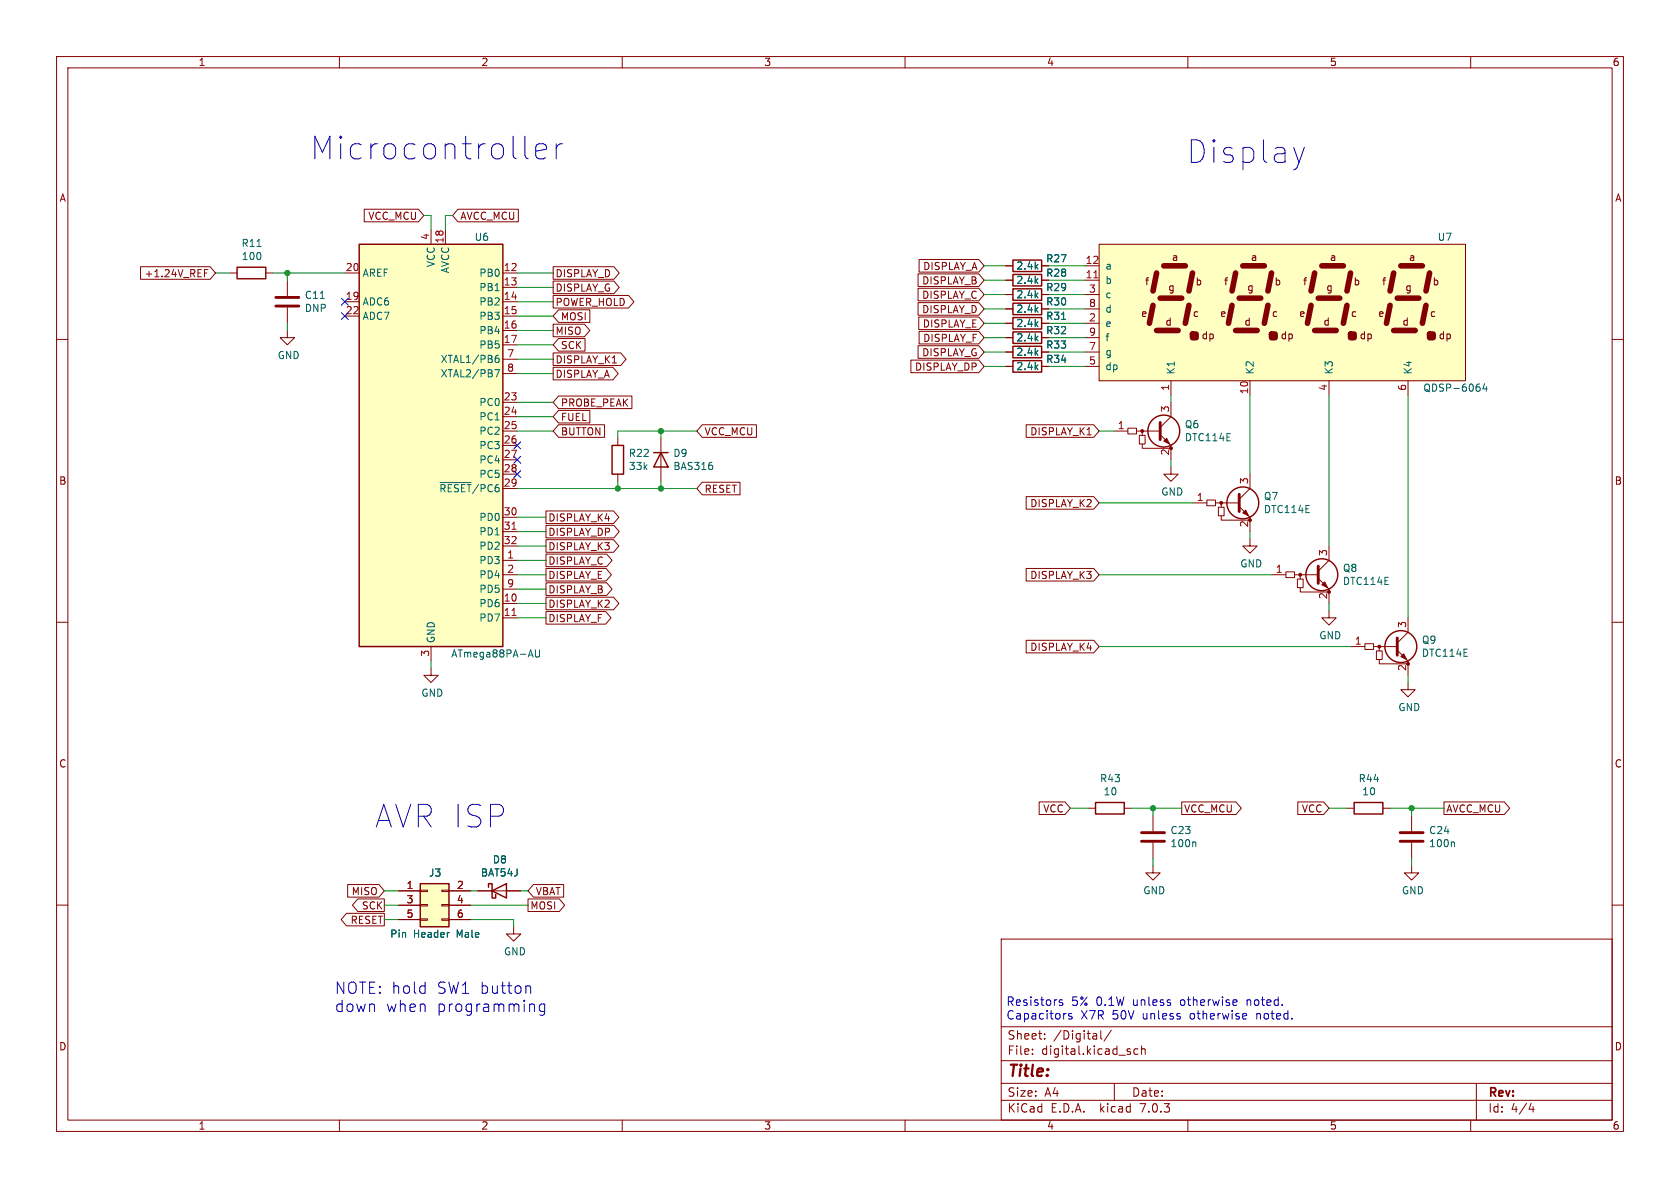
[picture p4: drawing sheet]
<svg xmlns="http://www.w3.org/2000/svg" width="297mm" height="210mm" viewBox="0 0 297 210" stroke-linecap="round" stroke-linejoin="round" font-family="sans-serif">
<g fill="none" stroke="#840000" stroke-width=".18">
<path d="M10 10h277v190h-277zM12 12h273v186h-273zM60 10v2M110 10v2M160 10v2M210 10v2M260 10v2M64.4 37h9.6l.9 1.1-.9 1.1h-9.6zM81 37h10.6v2.2h-10.6l-1-1.1zM10 60h2M24.8 47.1h12.3l1 1.2-1 1.1h-12.3zM36.1 48.3h.5"/>
<path d="M36.7 47.7h-.6v1.2M40.6 48.3h1.3M47 48.3h1.3M50.8 58.4v1.3h1.3l-1.3 1.3-1.3-1.3h1.3M50.8 49.5v2.8M50.8 54.4v2.8M61 48.3h2.5M61 53.3h2.5M61 55.9h2.5M76.2 40.6v2.6M78.7 40.6v2.6M88.9 48.3h2.5"/>
<path d="M88.9 50.8h2.5M88.9 53.3h2.5M88.9 55.9h2.5M88.9 58.4h2.5M97.8 49.7h10.7l1 1.1-1 1.1h-10.7zM97.8 52.2h13.3l1 1.1-1 1.2h-13.3zM97.8 47.1h10.7l1 1.2-1 1.1h-10.7zM97.8 57.3h5.5l1 1.1-1 1.1h-5.5zM98.7 54.8h5.6v2.2h-5.6l-.9-1.1zM98.7 59.8h4.7v2.3h-4.7l-.9-1.1zM162.3 51h10.7l1 1.1-1 1.1h-10.7zM162.3 53.5h10.7l1 1.1-1 1.1h-10.7z"/>
<path d="M162.3 48.4h10.7l1 1.1-1 1.1h-10.7zM162.4 56h10.6l1 1.2-1 1.1h-10.6zM162.5 58.6h10.5l1 1.1-1 1.1h-10.5zM162.5 45.9h10.5l1 1.1-1 1.1h-10.5zM177.8 59.7h1.3M177.8 57.2h1.3M177.8 49.5h1.3M177.8 47h1.3M177.8 52.1h1.3M177.8 54.6h1.3M184.1 59.7h1.3M184.1 57.2h1.3"/>
<path d="M184.1 49.5h1.3M184.1 47h1.3M184.1 52.1h1.3M184.1 54.6h1.3M191.8 59.7h2.5M191.8 57.2h2.5M191.8 49.5h2.5M191.8 47h2.5M191.8 52.1h2.5M191.8 54.6h2.5M194.3 43.2h64.8v24.1h-64.8zM285 60h2"/>
<path d="M88.9 76.2h2.5M88.9 61h2.5M88.9 71.1h2.5M88.9 73.7h2.5M88.9 78.7h2.5M88.9 63.5h2.5M88.9 66h2.5M97.8 62.4h11.9l1 1.1-1 1.1h-11.9zM97.8 64.9h10.5l1 1.1-1 1.2h-10.5zM98.7 72.5h5.6v2.3h-5.6l-.9-1.1zM98.7 75.1h8.2v2.2h-8.2l-.9-1.1zM98.7 70h13v2.2h-13l-.9-1.1z"/>
<path d="M109.2 77.5v1.2M116.8 77.5v7.6M124.1 75.1h9.6v2.2h-9.6l-.9-1.1zM161 63.7h12l1 1.1-1 1.1h-12zM162.3 61.1h10.7l1 1.1-1 1.1h-10.7zM177.8 64.8h1.3M177.8 62.2h1.3M181.4 75.1h12l.9 1.1-.9 1.1h-12zM184.1 64.8h1.3M184.1 62.2h1.3M191.8 64.8h2.5M191.8 62.2h2.5"/>
<path d="M192.2 76.9h.7M196.8 76.2h2.6M199.4 75.7h1.5v1h-1.5zM200.9 76.2h4.1M201.4 77h1v1.5h-1zM201.9 78.5v.7h5.1M201.9 76.2v.8M205.1 76.8l1.9 1.9v2.6M207 67.3v2.6M207 71.1v2.6l-1.9 1.9M221 67.3v2.6M234.9 67.3v2.6"/>
<path d="M248.9 67.3v2.6M88.9 99.1h2.5M88.9 81.3h2.5M88.9 83.8h2.5M88.9 86.4h2.5M88.9 91.4h2.5M88.9 94h2.5M88.9 96.5h2.5M96.5 92.9h12l1 1.1-1 1.1h-12zM96.5 97.9h10.8l.9 1.2-.9 1.1h-10.8zM96.5 95.4h12l.9 1.1-.9 1.1h-12zM96.5 90.3h12l.9 1.1-.9 1.2h-12z"/>
<path d="M109.2 83.8v1.3M124.1 85.2h6.7v2.3h-6.7l-.9-1.1zM181.4 87.8h12l.9 1.1-.9 1.1h-12zM207 82.6v1.2h1.3l-1.3 1.3-1.3-1.3h1.3M210.8 88.9h2.6M213.4 88.4h1.5v1h-1.5zM214.9 88.9h4M215.4 89.7h1v1.5h-1zM215.9 91.2v.7h5.1M215.9 88.9v.8M219.1 89.5l1.9 1.9v2.6M221 95.3v1.2h1.2l-1.2 1.3-1.3-1.3h1.3"/>
<path d="M221 83.8v2.6l-1.9 1.9M234.9 96.5v2.6l-1.9 1.9M10 110h2M76.2 118.1v1.3h1.3l-1.3 1.3-1.3-1.3h1.3M76.2 114.3v2.5M88.9 101.6h2.5M88.9 106.7h2.5M88.9 109.2h2.5M88.9 104.1h2.5M96.5 108.1h10.6l.9 1.1-.9 1.1h-10.6zM96.5 103h10.8l.9 1.1-.9 1.2h-10.8zM96.5 100.5h10.6l1 1.1-1 1.1h-10.6z"/>
<path d="M96.5 105.6h12l.9 1.1-.9 1.1h-12zM181.4 100.5h12l.9 1.1-.9 1.1h-12zM181.4 113.2h12l.9 1.1-.9 1.1h-12zM224.8 101.6h2.5M227.3 101.1h1.6v1h-1.6zM228.9 101.6h4M229.4 102.4h1v1.5h-1zM229.9 103.9v.7h5M229.9 101.6v.8M233 102.2l1.9 1.9v2.6M234.9 108v1.2h1.3l-1.3 1.3-1.2-1.3h1.2M238.8 114.3h2.5"/>
<path d="M241.3 113.8h1.5v1h-1.5zM242.8 114.3h4.1M243.3 115.1h1v1.5h-1zM243.8 116.6v.7h5.1M243.8 114.3v.8M247 114.9l1.9 1.9v2.6M248.9 109.2v2.6l-1.9 1.9M285 110h2M248.9 120.7v1.2h1.3l-1.3 1.3-1.3-1.3h1.3M10 160h2M61.5 156.4h5.5l.9 1.1-.9 1.1h-5.5zM63.3 158.9h4.6v2.2h-4.6l-1-1.1z"/>
<path d="M70.5 157.5h3.8M74.3 159.9h1.3v.2h-1.3zM74.3 157.4h1.3v.2h-1.3zM78.1 159.9h1.3v.2h-1.3zM78.1 157.4h1.3v.2h-1.3zM79.4 157.5h3.8M84.5 157.5h7.6M93.3 158.9h5.6l.9 1.1-.9 1.1h-5.6zM94.3 156.4h5.3v2.2h-5.3l-1-1.1zM183.7 141.8h4.6l.9 1.1-.9 1.1h-4.6zM192.4 142.9h1.3M198.8 142.9h1.2"/>
<path d="M203.8 153v1.3h1.3l-1.3 1.3-1.2-1.3h1.2M203.8 144.1v2.8M203.8 149v2.8M208.9 141.8h9.6l1 1.1-1 1.1h-9.6zM229.4 141.8h4.6l.9 1.1-.9 1.1h-4.6zM238.1 142.9h1.3M244.5 142.9h1.2M249.6 153v1.3h1.2l-1.2 1.3-1.3-1.3h1.3M249.6 144.1v2.8M249.6 149v2.8M255.3 141.8h10.6l1 1.1-1 1.1h-10.6zM285 160h2"/>
<path d="M61.3 161.4h6.6v2.3h-6.6l-1-1.1zM70.5 160h3.8M70.5 162.6h3.8M74.3 162.4h1.3v.3h-1.3zM78.1 162.4h1.3v.3h-1.3zM79.4 160h3.8M79.4 162.6h3.8M90.8 163.8v1.3h1.3l-1.3 1.3-1.3-1.3h1.3M177 166h108v32h-108zM60 198v2M110 198v2M160 198v2"/>
<path d="M177 194.5h108M177 191.5h108M177 187.5h108M177 181.5h108M182.5 186.3v.1M182.5 185.5v.1M184.7 183.6v.1M184.7 182.8v.1M193.8 182.8l.1 .9M193.9 183.6l-.2 .1M193.9 183.1h-.2M194.6 182.2v1.3l.2 .2"/>
<path d="M196.5 182.1l-1.3 2M197 191.5v3M201.2 185.5l-.5-.1-.2 .3v.4l.1 .2h.6M201.8 185.5l.2-.1 .4 .1 .1 .9M201.8 184.9v1.5M210 198v2M260 198v2M261 191.5v6.5M270.7 195l-.4 1.1h.9M271 195.6v1"/>
</g>
<g fill="none" stroke="#840000" stroke-width=".25">
<path d="M41.9 47.2h5.1v2.1h-5.1zM63.5 43.2h25.4v71.1h-25.4zM179.1 58.7h5v2h-5zM179.1 56.1h5v2.1h-5zM179.1 48.5h5v2h-5zM179.1 53.6h5v2h-5zM179.1 51.1h5v2h-5zM179.1 46h5v2h-5zM108.2 78.7h2v5.1h-2zM179.1 63.8h5v2h-5zM179.1 61.2h5v2h-5zM115.6 80h2.5"/>
<path d="M116.8 80l1.3 2.6h-2.5zM74.3 156.2h5.1v7.6h-5.1zM86.4 156.8v-.6h.6v2.6h.6v-.7M87 157.5l2.5-1.3v2.6zM193.7 141.9h5.1v2h-5.1zM239.4 141.9h5.1v2h-5.1z"/>
<circle cx="205.7" cy="76.2" r="2.82"/>
<circle cx="219.7" cy="88.9" r="2.82"/>
<circle cx="233.7" cy="101.6" r="2.82"/>
<circle cx="247.6" cy="114.3" r="2.82"/>
</g>
<g fill="none" stroke="#006464" stroke-width=".18">
<path d="M45.4 43.6h.8M46.1 44.9v.8M56.6 52.8h.7M87.5 51.4h.8M183.1 59.8l.4 .5M183.1 57.2l.4 .5M183.1 49.6l.4 .5M183.1 54.7l.4 .5M183.1 52.2l.4 .4M183.1 47.1l.4 .5M183.5 59.4l-.5 .5M183.5 56.9l-.5 .5"/>
<path d="M183.5 49.3l-.5 .4M183.5 54.3l-.5 .5M183.5 51.8l-.5 .5M183.5 46.7l-.5 .5M187.7 56.5h.7M87.5 65.3h.8l-.5 1.3M87.5 74.2h.8M88.1 62.8l-.3 .1a.86 .86 0 0 0 0 1.2l.4-.1 .1-.5-.3-.2h-.2l-.3 .2M183.1 64.9l.4 .4M183.1 62.3l.4 .5M183.5 64.5l-.5 .5M183.5 62l-.5 .4"/>
<path d="M261.5 68.4l.2 .2-.2 .5M262.5 67.8l-.3 .9h.7M262.8 68.3v.9M77.8 85.3h5.5M87.5 94.6h.8M125.9 82.3l.1 .2-.1 .4M93.8 114.9l.4 1.2M94.7 114.9v1l.2 .2h.2l.3-.2v-1M211 148.8l.4 .2v.7M256.8 148.8l.3 .2v.7M79.3 164.8h.1"/>
</g>
<g fill="#840000" stroke="#840000" stroke-width=".18">
<path d="M247.6 116.1l.6-.5 .5 1z"/>
<path d="M233.7 103.4l.5-.5 .5 1z"/>
<path d="M219.7 90.7l.5-.5 .5 1z"/>
<path d="M205.7 78l.5-.5 .6 1z"/>
<circle cx="243.8" cy="114.3" r=".25"/>
<circle cx="248.9" cy="117.3" r=".25"/>
<circle cx="229.9" cy="101.6" r=".25"/>
<circle cx="234.9" cy="104.6" r=".25"/>
<circle cx="215.9" cy="88.9" r=".25"/>
<circle cx="221" cy="91.9" r=".25"/>
<circle cx="201.9" cy="76.2" r=".25"/>
<circle cx="207" cy="79.2" r=".25"/>
</g>
<path d="M48.8 54.1h4M48.8 52.6h4M205.1 74.7v3M219.1 87.4v3M233 100.1v3M247 112.8v3M201.8 148.7h4.1M201.8 147.2h4.1M247.5 148.7h4.1M247.5 147.2h4.1" fill="none" stroke="#840000" stroke-width=".51"/>
<g fill="#ffffc2" stroke="#ffffc2" stroke-width=".18">
<path d="M194.3 43.2h64.8v24.1h-64.8z"/>
<path d="M63.5 43.2h25.4v71.1h-25.4z"/>
<path d="M74.3 156.2h5.1v7.6h-5.1z"/>
</g>
<g fill="none" stroke="#840000" stroke-width=".99">
<path d="M203.8 54l-.6 3.2M204.5 58.4h3.8M204.5 48.3l-.7 3.1M205.1 52.7h3.8M205.7 47h3.8M210.2 54l-.7 3.2M210.8 59.1h.7v.6h-.7zM210.8 48.3l-.6 3.1M217.8 54l-.6 3.2M218.4 58.4h3.8M218.4 48.3l-.6 3.1M219.1 52.7h3.8"/>
<path d="M219.7 47h3.8M224.2 54l-.7 3.2M224.8 59.1h.6v.6h-.6zM224.8 48.3l-.6 3.1M231.8 54l-.7 3.2M232.4 58.4h3.8M232.4 48.3l-.6 3.1M233 52.7h3.9M233.7 47h3.8M238.1 54l-.6 3.2M238.8 59.1h.6v.6h-.6zM238.8 48.3l-.7 3.1"/>
<path d="M245.7 54l-.6 3.2M246.4 58.4h3.8M246.4 48.3l-.7 3.1M247 52.7h3.8M247.6 47h3.9M252.1 54l-.6 3.2M252.7 59.1h.7v.6h-.7zM252.7 48.3l-.6 3.1"/>
</g>
<path d="M193.4 49.1h.7M90.5 93.6h.7M90.5 108.8h.7" fill="none" stroke="#a90000" stroke-width=".18"/>
<g fill="none" stroke="#0000c2" stroke-width=".18">
<path d="M93 27.9l.4 .2M94.7 26.7l1.9-.3v-.4l-.2-.4-.4-.2h-.7l-.4 .2-.2 .4v1.5l.2 .4 .4 .2h.7l.4-.2M98.3 25.4v2.7M99.5 25.4a1.02 1.02 0 0 0-1.2 .8M230.6 26l-.9 2.7M75 174.3l.2 .1M75.2 173.6v2M75.2 175.5l-.2 .1M93.1 174.4l.2-.1 .4 .1 .1 1.2M94.2 177.5l.3 .3v1M96.3 177.5v1.6a.54 .54 0 0 1-.9 .3M96.3 177.6l-.6-.1-.4 .4v.5l.2 .3 .2 .1 .6-.1"/>
<path d="M187.8 176.8l-.3-.1-.2 .2v.3l.5 .1v.4h-.5M188.3 179.1h.2M189.5 179.2l-.4-.1-.2 .3 .1 .2 .5 .1v.4h-.6M206.8 177.2l.2 .2-.2 .3M206.8 176.7l.1 .1M208.5 179.6l.2 .3-.2 .2M208.5 179.1l.1 .1M218.2 176.7l.4 .1 .1 .3-.7 .1M218.6 177.7h-.4M219.9 179.1l.4 .1 .1 .3-.7 .1M220.3 180.1h-.4"/>
</g>
<g fill="none" stroke="#009600" stroke-width=".18">
<path d="M74.9 38.1h1.3v2.5M80 38.1h-1.3v2.5M38.1 48.3h2.5M48.3 48.3h12.7M50.8 48.3v1.2M50.8 57.2v1.2M91.4 48.3h6.4M91.4 58.4h6.4M91.4 53.3h6.4M91.4 50.8h6.4M91.4 55.9h6.4M174 59.7h3.8"/>
<path d="M174 49.5h3.8M174 57.2h3.8M174 47h3.8M174 52.1h3.8M174 54.6h3.8M185.4 59.7h6.4M185.4 49.5h6.4M185.4 57.2h6.4M185.4 47h6.4M185.4 52.1h6.4M185.4 54.6h6.4M91.4 76.2h6.4"/>
<path d="M91.4 61h6.4M91.4 73.7h6.4M91.4 63.5h6.4M91.4 71.1h6.4M91.4 66h6.4M116.8 76.2v1.3M123.2 76.2h-14v1.3M174 64.8h3.8M174 62.2h3.8M185.4 64.8h6.4M185.4 62.2h6.4M194.3 76.2h2.5"/>
<path d="M207 69.9v1.2M221 69.9v13.9M234.9 69.9v26.6M248.9 69.9v39.3M91.4 94h5.1M91.4 86.4h31.8M91.4 99.1h5.1M91.4 96.5h5.1M91.4 91.4h5.1M109.2 85.1v1.3M116.8 85.1v1.3M194.3 88.9h16.5"/>
<path d="M207 81.3v1.3M221 94v1.3M76.2 116.8v1.3M91.4 101.6h5.1M91.4 104.1h5.1M91.4 109.2h5.1M91.4 106.7h5.1M194.3 101.6h30.5M194.3 114.3h44.5M234.9 106.7v1.3M248.9 119.4v1.3M67.9 157.5h2.6"/>
<path d="M83.2 157.5h1.3M92.1 157.5h1.2M189.2 142.9h3.2M200 142.9h8.9M203.8 142.9v1.2M203.8 151.8v1.2M234.9 142.9h3.2M245.7 142.9h9.6M249.6 142.9v1.2M249.6 151.8v1.2M67.9 160h2.6M67.9 162.6h2.6"/>
<path d="M83.2 160h10.1M83.2 162.6h7.6v1.2"/>
</g>
<path d="M60.4 52.7l1.2 1.2M60.4 55.3l1.2 1.2M61.6 52.7l-1.2 1.2M61.6 55.3l-1.2 1.2M90.8 78.1l1.2 1.2M92 78.1l-1.2 1.2M90.8 80.7l1.2 1.2M90.8 83.2l1.2 1.2M92 80.7l-1.2 1.2M92 83.2l-1.2 1.2" fill="none" stroke="#000084" stroke-width=".18"/>
<g fill="#009600" stroke="#009600" stroke-width=".18">
<circle cx="50.8" cy="48.3" r=".46"/>
<circle cx="109.2" cy="86.4" r=".46"/>
<circle cx="116.8" cy="86.4" r=".46"/>
<circle cx="116.8" cy="76.2" r=".46"/>
<circle cx="203.8" cy="142.9" r=".46"/>
<circle cx="249.6" cy="142.9" r=".46"/>
</g>
<g font-size="5.6" fill="#0000c2">
<text x="54.6" y="28.6">Microcontroller</text>
<text x="209.5" y="29.2">Display</text>
<text x="66" y="146.7">AVR ISP</text>
</g>
<g font-size="2.8" fill="#0000c2">
<text x="59.1" y="175.9">NOTE: hold</text>
<text x="59.1" y="179.1">down</text>
<text x="68.1" y="179.1">when</text>
<text x="77" y="175.9">SW1 button</text>
<text x="77" y="179.1">programming</text>
</g>
<text font-size="2.8" fill="#840000" x="178" y="190.8">Title:</text>
<g font-size="2.1" fill="#0000c2">
<text x="177.8" y="177.9">Resistors</text>
<text x="189.3" y="177.9">5% 0.1W</text>
<text x="200.2" y="177.9">unless</text>
<text x="208.6" y="177.9">otherwise</text>
<text x="220.4" y="177.9">noted.</text>
<text x="177.8" y="180.3">Capacitors</text>
<text x="191" y="180.3">X7R</text>
<text x="196.5" y="180.3">50V</text>
<text x="201.9" y="180.3">unless</text>
<text x="210.3" y="180.3">otherwise</text>
<text x="222.1" y="180.3">noted.</text>
</g>
<g font-size="2.1" fill="#840000">
<text x="178" y="183.9">Sheet:</text>
<text x="186.2" y="183.9">/Digital/</text>
<text x="178" y="186.6">File:</text>
<text x="184" y="186.6">digital.kicad_sch</text>
<text x="178" y="196.8">KiCad</text>
<text x="178" y="194">Size:</text>
<text x="184.6" y="194">A4</text>
<text x="185.7" y="196.8">E.D.A.</text>
<text x="194.4" y="196.8">kicad</text>
<text x="200" y="194">Date:</text>
<text x="201.5" y="196.8">7.0.3</text>
<text x="263" y="194.2">Rev:</text>
<text x="263" y="196.8">Id:</text>
<text x="267" y="196.8">4/4</text>
</g>
<g font-size="1.8" fill="#840000">
<text x="35" y="11.8">1</text>
<text x="85" y="11.8">2</text>
<text x="135" y="11.8">3</text>
<text x="185" y="11.8">4</text>
<text x="235" y="11.8">5</text>
<text x="285" y="11.8">6</text>
<text x="10.4" y="35.8">A</text>
<text x="285.4" y="35.8">A</text>
<text x="64.9" y="39">VCC_MCU</text>
<text x="81.3" y="39">AVCC_MCU</text>
<text x="163" y="47.9">DISPLAY_A</text>
<text x="207" y="46.3">a</text>
<text x="221" y="46.3">a</text>
<text x="234.9" y="46.3">a</text>
<text x="248.9" y="46.3">a</text>
<text x="25.3" y="49.2">+1.24V_REF</text>
<text x="98.1" y="51.7">DISPLAY_G</text>
<text x="98.1" y="49.2">DISPLAY_D</text>
<text x="162.8" y="53">DISPLAY_C</text>
<text x="162.8" y="50.4">DISPLAY_B</text>
<text x="202.3" y="50.6">f</text>
<text x="206.4" y="51.6">g</text>
<text x="211.2" y="50.6">b</text>
<text x="216.2" y="50.6">f</text>
<text x="220.3" y="51.6">g</text>
<text x="225.2" y="50.6">b</text>
<text x="230.2" y="50.6">f</text>
<text x="234.3" y="51.6">g</text>
<text x="239.1" y="50.6">b</text>
<text x="244.2" y="50.6">f</text>
<text x="248.3" y="51.6">g</text>
<text x="253.1" y="50.6">b</text>
<text x="98.1" y="54.3">POWER_HOLD</text>
<text x="98.1" y="59.3">MISO</text>
<text x="99.1" y="56.8">MOSI</text>
<text x="162.8" y="55.5">DISPLAY_D</text>
<text x="162.9" y="58.1">DISPLAY_E</text>
<text x="201.6" y="56.2">e</text>
<text x="205.9" y="57.7">d</text>
<text x="210.7" y="56.2">c</text>
<text x="215.5" y="56.2">e</text>
<text x="219.8" y="57.7">d</text>
<text x="224.7" y="56.2">c</text>
<text x="229.5" y="56.2">e</text>
<text x="233.8" y="57.7">d</text>
<text x="238.7" y="56.2">c</text>
<text x="243.5" y="56.2">e</text>
<text x="247.8" y="57.7">d</text>
<text x="252.6" y="56.2">c</text>
<text x="98.1" y="64.4">DISPLAY_K1</text>
<text x="99.1" y="61.9">SCK</text>
<text x="161.5" y="65.7">DISPLAY_DP</text>
<text x="162.8" y="63.1">DISPLAY_G</text>
<text x="163" y="60.6">DISPLAY_F</text>
<text x="212.3" y="60.1">dp</text>
<text x="226.2" y="60.1">dp</text>
<text x="240.2" y="60.1">dp</text>
<text x="254.2" y="60.1">dp</text>
<text x="98.1" y="67">DISPLAY_A</text>
<text x="99.1" y="74.6">FUEL</text>
<text x="99.1" y="77.1">BUTTON</text>
<text x="99.1" y="72">PROBE_PEAK</text>
<text x="124.5" y="77.1">VCC_MCU</text>
<text x="181.9" y="77.1">DISPLAY_K1</text>
<text x="10.3" y="85.8">B</text>
<text x="124.5" y="87.3">RESET</text>
<text x="181.9" y="89.8">DISPLAY_K2</text>
<text x="285.3" y="85.8">B</text>
<text x="96.8" y="94.9">DISPLAY_DP</text>
<text x="96.8" y="92.4">DISPLAY_K4</text>
<text x="96.8" y="100">DISPLAY_C</text>
<text x="96.8" y="97.4">DISPLAY_K3</text>
<text x="96.8" y="105.1">DISPLAY_B</text>
<text x="96.8" y="102.5">DISPLAY_E</text>
<text x="96.8" y="107.6">DISPLAY_K2</text>
<text x="181.9" y="102.5">DISPLAY_K3</text>
<text x="96.8" y="110.1">DISPLAY_F</text>
<text x="181.9" y="115.2">DISPLAY_K4</text>
<text x="10.3" y="135.8">C</text>
<text x="285.3" y="135.8">C</text>
<text x="184.2" y="143.8">VCC</text>
<text x="209.2" y="143.8">VCC_MCU</text>
<text x="229.9" y="143.8">VCC</text>
<text x="255.6" y="143.8">AVCC_MCU</text>
<text x="62" y="158.4">MISO</text>
<text x="63.8" y="160.9">SCK</text>
<text x="93.7" y="160.9">MOSI</text>
<text x="94.6" y="158.4">VBAT</text>
<text x="61.8" y="163.5">RESET</text>
<text x="10.3" y="185.8">D</text>
<text x="285.3" y="185.8">D</text>
<text x="35" y="199.8">1</text>
<text x="85" y="199.8">2</text>
<text x="135" y="199.8">3</text>
<text x="185" y="199.8">4</text>
<text x="235" y="199.8">5</text>
<text x="285" y="199.8">6</text>
</g>
<g font-size="1.8" fill="#006464">
<text x="42.5" y="43.8">R11</text>
<text x="42.6" y="46.1">100</text>
<text x="77" y="47.4" transform="rotate(-90 77 47.4)">VCC</text>
<text x="83.8" y="42.7">U6</text>
<text x="179.5" y="47.8">2.4k</text>
<text x="184.8" y="46.5">R27</text>
<text x="195.3" y="47.8">a</text>
<text x="254" y="42.7">U7</text>
<text x="53.7" y="53">C11</text>
<text x="64" y="49.1">AREF</text>
<text x="79.6" y="48.5" transform="rotate(-90 79.6 48.5)">AVCC</text>
<text x="84.5" y="49.1">PB0</text>
<text x="84.5" y="51.6">PB1</text>
<text x="179.5" y="50.4">2.4k</text>
<text x="179.5" y="52.9">2.4k</text>
<text x="184.8" y="49.1">R28</text>
<text x="184.8" y="51.6">R29</text>
<text x="195.3" y="50.4">b</text>
<text x="195.3" y="52.9">c</text>
<text x="53.7" y="55.3">DNP</text>
<text x="64" y="54.2">ADC6</text>
<text x="64" y="56.7">ADC7</text>
<text x="84.5" y="54.2">PB2</text>
<text x="84.5" y="56.7">PB3</text>
<text x="84.5" y="59.2">PB4</text>
<text x="179.5" y="58">2.4k</text>
<text x="179.5" y="55.4">2.4k</text>
<text x="184.8" y="59.2">R32</text>
<text x="184.8" y="56.7">R31</text>
<text x="184.8" y="54.2">R30</text>
<text x="195.3" y="58">e</text>
<text x="195.3" y="55.4">d</text>
<text x="48.9" y="63.6">GND</text>
<text x="77.7" y="64.3">XTAL1/PB6</text>
<text x="84.5" y="61.8">PB5</text>
<text x="179.5" y="60.5">2.4k</text>
<text x="179.5" y="65.6">2.4k</text>
<text x="179.5" y="63.1">2.4k</text>
<text x="184.8" y="64.3">R34</text>
<text x="184.8" y="61.8">R33</text>
<text x="195.3" y="65.6">dp</text>
<text x="195.3" y="63.1">g</text>
<text x="195.3" y="60.5">f</text>
<text x="77.7" y="66.9">XTAL2/PB7</text>
<text x="84.5" y="71.9">PC0</text>
<text x="207.8" y="66.3" transform="rotate(-90 207.8 66.3)">K1</text>
<text x="221.8" y="66.3" transform="rotate(-90 221.8 66.3)">K2</text>
<text x="235.8" y="66.3" transform="rotate(-90 235.8 66.3)">K3</text>
<text x="249.7" y="66.3" transform="rotate(-90 249.7 66.3)">K4</text>
<text x="251.5" y="69.4">QDSP-6064</text>
<text x="84.5" y="74.5">PC1</text>
<text x="84.5" y="77">PC2</text>
<text x="209.3" y="75.9">Q6</text>
<text x="84.5" y="79.6">PC3</text>
<text x="84.5" y="82.1">PC4</text>
<text x="111" y="80.9">R22</text>
<text x="111" y="83.2">33k</text>
<text x="118.9" y="80.9">D9</text>
<text x="118.9" y="83.2">BAS316</text>
<text x="209.3" y="78.2">DTC114E</text>
<text x="77.4" y="87.2">~{RESET}/PC6</text>
<text x="84.5" y="84.6">PC5</text>
<text x="205.1" y="87.8">GND</text>
<text x="223.3" y="88.6">Q7</text>
<text x="84.5" y="92.3">PD0</text>
<text x="84.5" y="94.8">PD1</text>
<text x="223.3" y="90.9">DTC114E</text>
<text x="84.5" y="99.9">PD3</text>
<text x="84.5" y="97.3">PD2</text>
<text x="219.1" y="100.5">GND</text>
<text x="237.2" y="101.3">Q8</text>
<text x="84.5" y="107.5">PD6</text>
<text x="84.5" y="102.4">PD4</text>
<text x="84.5" y="105">PD5</text>
<text x="237.2" y="103.6">DTC114E</text>
<text x="77" y="113.8" transform="rotate(-90 77 113.8)">GND</text>
<text x="84.5" y="110">PD7</text>
<text x="233.1" y="113.2">GND</text>
<text x="251.2" y="114">Q9</text>
<text x="79.6" y="116.4">ATmega88PA-AU</text>
<text x="251.2" y="116.3">DTC114E</text>
<text x="74.3" y="123.3">GND</text>
<text x="247" y="125.9">GND</text>
<text x="194.3" y="138.4">R43</text>
<text x="194.9" y="140.8">10</text>
<text x="240" y="138.4">R44</text>
<text x="240.7" y="140.8">10</text>
<text x="206.8" y="147.6">C23</text>
<text x="206.8" y="149.9">100n</text>
<text x="252.5" y="147.6">C24</text>
<text x="252.5" y="149.9">100n</text>
<text x="75.7" y="155.1">J3</text>
<text x="84.8" y="155.1">BAT54J</text>
<text x="87" y="152.8">D8</text>
<text x="202" y="158.3">GND</text>
<text x="247.7" y="158.3">GND</text>
<text x="68.8" y="165.9">Pin</text>
<text x="72.9" y="165.9">Header</text>
<text x="80.6" y="165.9">Male</text>
<text x="88.9" y="169">GND</text>
</g>
<g font-size="1.8" fill="#a90000">
<text x="75.9" y="42.6" transform="rotate(-90 75.9 42.6)">4</text>
<text x="78.5" y="43.2" transform="rotate(-90 78.5 43.2)">18</text>
<text x="191.8" y="46.7">12</text>
<text x="61" y="53.1">19</text>
<text x="61" y="48">20</text>
<text x="88.9" y="48">12</text>
<text x="88.9" y="50.5">13</text>
<text x="88.9" y="53.1">14</text>
<text x="191.8" y="49.3">11</text>
<text x="192.4" y="51.8">3</text>
<text x="61" y="55.6">22</text>
<text x="88.9" y="55.6">15</text>
<text x="88.9" y="58.2">16</text>
<text x="192.4" y="56.9">2</text>
<text x="192.4" y="54.4">8</text>
<text x="192.4" y="59.4">9</text>
<text x="88.9" y="60.7">17</text>
<text x="89.5" y="63.2">7</text>
<text x="89.5" y="65.8">8</text>
<text x="192.4" y="64.5">5</text>
<text x="192.4" y="62">7</text>
<text x="88.9" y="70.9">23</text>
<text x="206.8" y="69.2" transform="rotate(-90 206.8 69.2)">1</text>
<text x="220.7" y="69.9" transform="rotate(-90 220.7 69.9)">10</text>
<text x="234.7" y="69.2" transform="rotate(-90 234.7 69.2)">4</text>
<text x="248.7" y="69.2" transform="rotate(-90 248.7 69.2)">6</text>
<text x="88.9" y="73.4">24</text>
<text x="88.9" y="75.9">25</text>
<text x="197.5" y="75.9">1</text>
<text x="206.8" y="73.1" transform="rotate(-90 206.8 73.1)">3</text>
<text x="88.9" y="78.5">26</text>
<text x="88.9" y="81">27</text>
<text x="88.9" y="83.6">28</text>
<text x="206.8" y="80.7" transform="rotate(-90 206.8 80.7)">2</text>
<text x="88.9" y="86.1">29</text>
<text x="211.4" y="88.6">1</text>
<text x="220.7" y="85.8" transform="rotate(-90 220.7 85.8)">3</text>
<text x="88.9" y="91.2">30</text>
<text x="88.9" y="93.7">31</text>
<text x="220.7" y="93.4" transform="rotate(-90 220.7 93.4)">2</text>
<text x="88.9" y="96.3">32</text>
<text x="89.5" y="98.8">1</text>
<text x="89.5" y="101.3">2</text>
<text x="225.4" y="101.3">1</text>
<text x="234.7" y="98.5" transform="rotate(-90 234.7 98.5)">3</text>
<text x="88.9" y="106.4">10</text>
<text x="89.5" y="103.9">9</text>
<text x="234.7" y="106.1" transform="rotate(-90 234.7 106.1)">2</text>
<text x="88.9" y="109">11</text>
<text x="248.7" y="111.2" transform="rotate(-90 248.7 111.2)">3</text>
<text x="75.9" y="116.2" transform="rotate(-90 75.9 116.2)">3</text>
<text x="239.4" y="114">1</text>
<text x="248.7" y="118.8" transform="rotate(-90 248.7 118.8)">2</text>
<text x="71.7" y="157.2">1</text>
<text x="71.7" y="159.8">3</text>
<text x="80.6" y="157.2">2</text>
<text x="80.6" y="159.8">4</text>
<text x="71.7" y="162.3">5</text>
<text x="80.6" y="162.3">6</text>
</g>
</svg>
